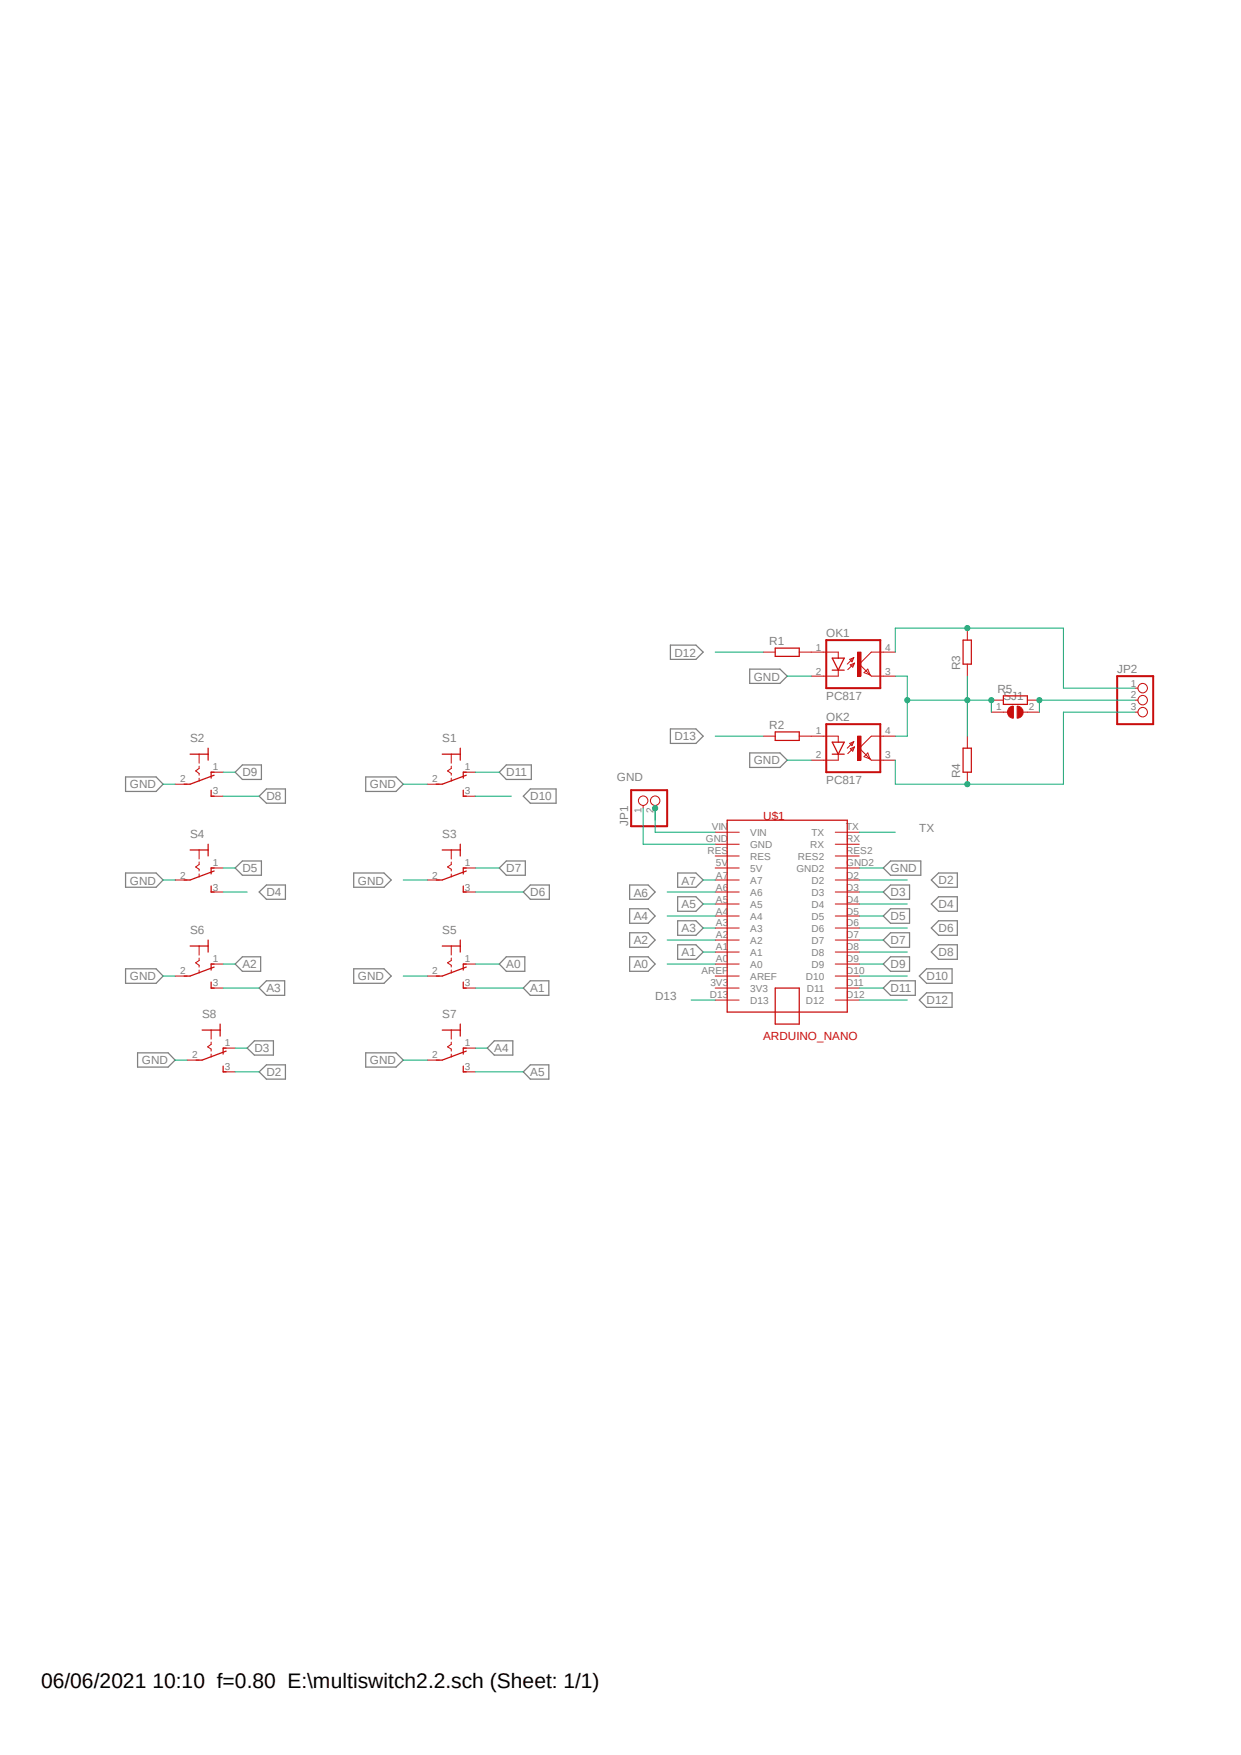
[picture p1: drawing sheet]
<svg xmlns="http://www.w3.org/2000/svg" width="210mm" height="297mm" viewBox="0 0 210 297" stroke-linecap="round" stroke-linejoin="round" font-family="sans-serif">
<path d="M21 102.8l175 80.2M196 102.8l-175 80.2" fill="none" stroke="#fff" stroke-width=".17"/>
<g fill="none" stroke="#808080" stroke-width=".21">
<path d="M113.5 109.2h4.3l1.2 1.2-1.2 1.2h-4.3zM126.9 113.2h5.1l1.2 1.2-1.2 1.3h-5.1zM21.3 131.5h5.1l1.2 1.2-1.2 1.2h-5.1zM41 129.5h3.2v2.4h-3.2l-1.2-1.2zM43.9 134.7l1.2-1.2h3.2v2.4h-3.2zM61.9 131.5h5.1l1.2 1.2-1.2 1.2h-5.1zM85.7 129.5h4.2v2.4h-4.2l-1.2-1.2zM89.7 133.5h4.4v2.4h-4.4l-1.1-1.2zM113.5 123.4h4.3l1.2 1.2-1.2 1.2h-4.3zM126.9 127.4h5.1l1.2 1.3-1.2 1.2h-5.1zM21.3 147.7h5.1l1.2 1.2-1.2 1.3h-5.1zM39.8 146.9l1.2-1.2h3.2v2.4h-3.2z"/>
<path d="M43.9 151l1.2-1.2h3.2v2.4h-3.2zM59.9 147.7h5.1l1.2 1.2-1.2 1.3h-5.1zM85.7 145.7h3.2v2.4h-3.2l-1.2-1.2zM88.6 151l1.1-1.2h3.3v2.4h-3.3zM106.6 149.8h3.1l1.2 1.2-1.2 1.2h-3.1zM106.6 153.8h3.1l1.2 1.2-1.2 1.3h-3.1zM106.6 157.9h3.1l1.2 1.2-1.2 1.2h-3.1zM114.7 147.7h3.1l1.2 1.2-1.2 1.3h-3.1zM114.7 151.8h3.1l1.2 1.2-1.2 1.2h-3.1zM114.7 155.8h3.1l1.2 1.3-1.2 1.2h-3.1zM114.7 159.9h3.1l1.2 1.2-1.2 1.2h-3.1zM149.5 151l1.2-1.2h3.2v2.4h-3.2z"/>
<path d="M149.5 155l1.2-1.2h3.2v2.5h-3.2zM149.5 146.9l1.2-1.2h5.1v2.4h-5.1zM150.7 157.9h3.2v2.4h-3.2l-1.2-1.2zM157.6 148.9l1.2-1.2h3.2v2.5h-3.2zM157.6 153l1.2-1.2h3.2v2.4h-3.2zM157.6 157.1l1.2-1.3h3.2v2.5h-3.2zM21.3 164h5.1l1.2 1.2-1.2 1.2h-5.1zM23.3 178.2h5.1l1.2 1.2-1.2 1.2h-5.1zM41 161.9h3.1v2.5h-3.1l-1.2-1.2zM43.1 176.1h3.2v2.5h-3.2l-1.3-1.2zM45.1 166h3.1v2.4h-3.1l-1.2-1.2zM59.9 164h5.1l1.2 1.2-1.2 1.2h-5.1z"/>
<path d="M61.9 178.2h5.1l1.2 1.2-1.2 1.2h-5.1zM83.7 176.1h3.1v2.5h-3.1l-1.2-1.2zM85.7 161.9h3.1v2.5h-3.1l-1.2-1.2zM89.7 166h3.2v2.4h-3.2l-1.1-1.2zM106.6 161.9h3.1l1.2 1.3-1.2 1.2h-3.1zM150.7 161.9h3.2v2.5h-3.2l-1.2-1.2zM150.7 166h4.2v2.4h-4.2l-1.2-1.2zM156.8 164h4.3v2.4h-4.3l-1.2-1.2zM156.8 168h4.3v2.5h-4.3l-1.2-1.3zM157.6 161.1l1.2-1.2h3.2v2.4h-3.2zM43.9 181.4l1.2-1.2h3.2v2.4h-3.2zM88.6 181.4l1.1-1.2h3.2v2.4h-3.2z"/>
</g>
<g fill="none" stroke="#c90d0c" stroke-width=".17">
<path d="M139.3 110.4h2.6v1M141.9 113.4v1h-2.6M143.8 111.6l.7-.3-.3 .7zM143.9 112.5l.7-.3-.3 .7zM144.5 111.3l-1.1 1.1M144.6 112.2l-1.1 1.1M146.2 113.8l.7-.6 .3 1zM149.5 110.4h-2.1l-2 2 2 2h2.1M29.6 132.7h2.1M33.7 127.6v1.6M33.7 129.7v.3l-.6 .5 .6 .4v.3M33.7 131.7v.5"/>
<path d="M35.7 134.7h2.1M35.7 130.7h2.1M72.3 132.7h2M76.4 127.6v1.6M76.4 129.7v.3l-.7 .5 .7 .4v.3M76.4 131.7v.5M78.4 134.7h2M78.4 130.7h2M29.6 148.9h2.1M33.7 143.8v1.6M33.7 145.9v.4l-.6 .4 .6 .4v.3M33.7 147.9v.5"/>
<path d="M35.7 146.9h2.1M35.7 151h2.1M72.3 148.9h2M76.4 143.8v1.6M76.4 145.9v.4l-.7 .4 .7 .4v.3M76.4 147.9v.5M78.4 146.9h2M78.4 151h2M121 140.8h4.1M121 142.9h4.1M121 144.9h4.1M121 146.9h4.1"/>
<path d="M121 148.9h4.1M121 151h4.1M121 153h4.1M121 155h4.1M121 157.1h4.1M121 159.1h4.1M141.4 140.8h4M141.4 142.9h4M141.4 144.9h4M141.4 146.9h4M141.4 148.9h4M141.4 151h4"/>
<path d="M141.4 153h4M141.4 155h4M141.4 157.1h4M141.4 159.1h4M29.6 165.2h2.1M31.7 179.4h2M33.7 160.1v1.5M33.7 162.1v.5l-.6 .3 .6 .5v.3M33.7 164.2v.5M35.7 163.2h2.1M35.7 167.2h2.1M35.7 174.3v1.6"/>
<path d="M35.7 176.4v.3l-.6 .5 .6 .3v.4M35.7 178.4v.5M37.8 177.4h2M72.3 165.2h2M72.3 179.4h2M76.4 160.1v1.5M76.4 162.1v.5l-.7 .3 .7 .5v.3M76.4 164.2v.5M76.4 174.3v1.6M76.4 176.4v.3l-.7 .5 .7 .3v.4M76.4 178.4v.5M78.4 163.2h2"/>
<path d="M78.4 167.2h2M78.4 177.4h2M121 161.1h4.1M121 163.2h4.1M121 165.2h4.1M121 167.2h4.1M121 169.2h4.1M141.4 161.1h4M141.4 163.2h4M141.4 165.2h4M141.4 167.2h4M141.4 169.2h4"/>
<path d="M37.8 181.4h2M78.4 181.4h2"/>
</g>
<g fill="none" stroke="#c90d0c" stroke-width=".21">
<path d="M140.8 111.4h2.1l-1 2zM140.8 113.4h2.1M32.2 127.6h3M35.2 126.6v2.1M35.7 133.7v1h.5M36.2 131.2l-4 1.5h-1M36.2 130.7h-.5v1M74.8 127.6h3.1M77.9 126.6v2.1M78.4 133.7v1h.5M78.9 131.2l-4.1 1.5h-1M78.9 130.7h-.5v1"/>
<path d="M123.1 138.8h20.3v32.5h-20.3zM32.2 143.8h3M35.2 142.9v2M35.2 159.1v2M35.7 149.9v1.1h.5M36.2 146.9h-.5v1M36.2 147.4l-4 1.5h-1M74.8 143.8h3.1M77.9 142.9v2M77.9 159.1v2M78.4 149.9v1.1h.5M78.9 146.9h-.5v1"/>
<path d="M78.9 147.4l-4.1 1.5h-1M32.2 160.1h3M34.2 174.3h3.1M35.7 166.2v1h.5M36.2 163.2h-.5v1M36.2 163.7l-4 1.5h-1M37.3 173.3v2M38.3 177.9l-4.1 1.5h-1M38.3 177.4h-.5v1M74.8 160.1h3.1M74.8 174.3h3.1M77.9 173.3v2"/>
<path d="M78.4 166.2v1h.5M78.9 163.2h-.5v1M78.9 177.4h-.5v1M78.9 163.7l-4.1 1.5h-1M78.9 177.9l-4.1 1.5h-1M131.2 167.2h4.1v6.1h-4.1zM37.8 180.4v1h.5M78.4 180.4v1h.5"/>
</g>
<path d="M139.8 108.3h9.2v8.2h-9.2z" fill="none" stroke="#c90d0c" stroke-width=".34"/>
<path d="M145.1 110.4h.6v4h-.6z" fill-rule="evenodd" fill="#c90d0c"/>
<g fill="none" stroke="#c90d0c" stroke-width=".17">
<path d="M137.3 110.4h2M137.3 114.4h2M145.1 110.4h.6v4h-.6zM149.5 110.4h2M149.5 114.4h2M139.3 124.6h2.6v1M141.9 127.6v1.1h-2.6M143.8 125.8l.7-.3-.3 .7zM143.9 126.7l.7-.3-.3 .7zM144.5 125.5l-1.1 1.1M144.6 126.4l-1.1 1.2M146.9 127.4l.3 1-1-.3z"/>
<path d="M149.5 124.6h-2.1l-2 2 2 2.1h2.1"/>
</g>
<path d="M140.8 125.6h2.1l-1 2zM140.8 127.6h2.1" fill="none" stroke="#c90d0c" stroke-width=".21"/>
<path d="M139.8 122.6h9.2v8.1h-9.2z" fill="none" stroke="#c90d0c" stroke-width=".34"/>
<path d="M145.1 124.6h.6v4.1h-.6z" fill-rule="evenodd" fill="#c90d0c"/>
<path d="M129.2 110.4h2M135.3 110.4h2M163.7 106.3v2M163.7 112.4v2M129.2 124.6h2M135.3 124.6h4M137.3 128.7h2M145.1 124.6h.6v4.1h-.6zM149.5 124.6h2M149.5 128.7h2M163.7 124.6v2M163.7 130.7v2" fill="none" stroke="#c90d0c" stroke-width=".17"/>
<path d="M131.2 109.7h4.1v1.4h-4.1zM163 108.3h1.4v4.1h-1.4zM131.2 123.9h4.1v1.4h-4.1zM163 126.6h1.4v4.1h-1.4z" fill="none" stroke="#c90d0c" stroke-width=".21"/>
<path d="M172.1 119.5a1.02 1.02 0 0 1 1 1 1.02 1.02 0 0 1-1 1z" fill-rule="evenodd" fill="#c90d0c"/>
<path d="M172.1 119.5a1.02 1.02 0 0 1 1 1 1.02 1.02 0 0 1-1 1z" fill="none" stroke="#c90d0c" stroke-width=".17"/>
<path d="M170.7 119.8l.3-.2 .5-.1v2a1.02 1.02 0 0 1-.9-.6 1.02 1.02 0 0 1 .1-1.1z" fill-rule="evenodd" fill="#c90d0c"/>
<g fill="none" stroke="#c90d0c" stroke-width=".17">
<path d="M167.8 118.5h2M170.7 119.8l.3-.2 .5-.1v2a1.02 1.02 0 0 1-.9-.6 1.02 1.02 0 0 1 .1-1.1zM173.9 118.5h2M192.1 118.5h.5M192.1 116.5h.5M108.8 136.3v.5M110.9 136.3v.5M167.8 120.5h2.7M173.1 120.5h2.8M192.1 120.5h.5"/>
<circle cx="193.4" cy="116.5" r=".8"/>
<circle cx="193.4" cy="118.5" r=".8"/>
<circle cx="108.8" cy="135.5" r=".8"/>
<circle cx="110.9" cy="135.5" r=".8"/>
<circle cx="193.4" cy="120.5" r=".8"/>
</g>
<path d="M169.8 117.8h4.1v1.4h-4.1z" fill="none" stroke="#c90d0c" stroke-width=".21"/>
<path d="M189.1 114.4h6.1v8.2h-6.1zM106.8 133.7h6.1v6.1h-6.1z" fill="none" stroke="#c90d0c" stroke-width=".34"/>
<g fill="none" stroke="#0dab76" stroke-width=".17">
<path d="M121 110.4h8.2M133.2 114.4h4.1M192.1 118.5h-16.2v2M27.6 132.7h2M37.8 134.7h6.1M37.8 130.7h2M68.2 132.7h4.1M80.4 134.7h6.1M80.4 130.7h4.1M108.8 136.8v6.1h12.2M133.2 128.7h4.1M27.6 148.9h2"/>
<path d="M37.8 151h4M37.8 146.9h2M68.2 148.9h4.1M80.4 151h8.2M80.4 146.9h4.1M112.9 151h8.1M112.9 155h8.1M112.9 159.1h8.1M119 148.9h2M119 153h2M119 157.1h2M145.4 148.9h8.1"/>
<path d="M145.4 151h4.1M145.4 153h8.1M145.4 155h4.1M145.4 146.9h4.1M145.4 157.1h8.1M145.4 159.1h4.1M27.6 165.2h2M29.6 179.4h2.1M37.8 163.2h2M37.8 167.2h6.1M39.8 177.4h2M68.2 165.2h4.1"/>
<path d="M68.2 179.4h4.1M80.4 177.4h2.1M80.4 163.2h4.1M80.4 167.2h8.2M112.9 163.2h8.1M119 161.1h2M145.4 161.1h8.1M145.4 163.2h4.1M145.4 165.2h8.1M145.4 167.2h4.1M145.4 169.2h8.1M39.8 181.4h4.1"/>
<path d="M80.4 181.4h8.2"/>
</g>
<circle cx="175.9" cy="118.5" r=".43" fill="#0dab76"/>
<g fill="none" stroke="#0dab76" stroke-width=".17">
<path d="M110.9 136.8v4h10.1"/>
<circle cx="175.9" cy="118.5" r=".43"/>
</g>
<circle cx="110.9" cy="136.8" r=".43" fill="#0dab76"/>
<g fill="none" stroke="#0dab76" stroke-width=".17">
<path d="M151.5 128.7v4h28.5"/>
<circle cx="110.9" cy="136.8" r=".43"/>
</g>
<circle cx="163.7" cy="132.7" r=".43" fill="#0dab76"/>
<g fill="none" stroke="#0dab76" stroke-width=".17">
<path d="M151.5 114.4h2v4.1h14.3v2M192.1 120.5h-12.1v12.2"/>
<circle cx="163.7" cy="132.7" r=".43"/>
</g>
<circle cx="167.8" cy="118.5" r=".43" fill="#0dab76"/>
<g fill="none" stroke="#0dab76" stroke-width=".17">
<path d="M153.5 118.5v6.1h-2"/>
<circle cx="167.8" cy="118.5" r=".43"/>
</g>
<circle cx="153.5" cy="118.5" r=".43" fill="#0dab76"/>
<g fill="none" stroke="#0dab76" stroke-width=".17">
<path d="M163.7 118.5v6.1"/>
<circle cx="153.5" cy="118.5" r=".43"/>
</g>
<circle cx="163.7" cy="118.5" r=".43" fill="#0dab76"/>
<g fill="none" stroke="#0dab76" stroke-width=".17">
<path d="M163.7 114.4v4.1M180 106.3h-28.5v4.1"/>
<circle cx="163.7" cy="118.5" r=".43"/>
</g>
<circle cx="163.7" cy="106.3" r=".43" fill="#0dab76"/>
<g fill="none" stroke="#0dab76" stroke-width=".17">
<path d="M180 106.3v10.2h12.1M121 124.6h8.2M145.4 140.8h6.1M117 169.2h4"/>
<circle cx="163.7" cy="106.3" r=".43"/>
</g>
<text font-size="3.6" x="6.9" y="285.7">06/06/2021 10:10 f=0.80 E:\multiswitch2.2.sch (Sheet: 1/1)</text>
<g font-size="2" fill="#808080">
<text x="139.8" y="107.8">OK1</text>
<text x="114.1" y="111.1">D12</text>
<text x="130.2" y="109.2">R1</text>
<text x="162.5" y="113.4" transform="rotate(-90 162.5 113.4)">R3</text>
<text x="189.1" y="113.9">JP2</text>
<text x="127.6" y="115.2">GND</text>
<text x="139.8" y="118.5">PC817</text>
<text x="168.8" y="117.3">R5</text>
<text x="169.8" y="118.5">SJ1</text>
<text x="32.2" y="125.6">S2</text>
<text x="74.8" y="125.6">S1</text>
<text x="114.1" y="125.3">D13</text>
<text x="130.2" y="123.4">R2</text>
<text x="139.8" y="122">OK2</text>
<text x="41" y="131.4">D9</text>
<text x="85.7" y="131.4">D11</text>
<text x="127.6" y="129.4">GND</text>
<text x="162.5" y="131.7" transform="rotate(-90 162.5 131.7)">R4</text>
<text x="22" y="133.4">GND</text>
<text x="45.1" y="135.5">D8</text>
<text x="62.6" y="133.4">GND</text>
<text x="89.7" y="135.5">D10</text>
<text x="104.4" y="132.1">GND</text>
<text x="139.8" y="132.7">PC817</text>
<text x="32.2" y="141.9">S4</text>
<text x="74.8" y="141.9">S3</text>
<text x="106.3" y="139.8" transform="rotate(-90 106.3 139.8)">JP1</text>
<text x="155.6" y="140.8">TX</text>
<text x="22" y="149.7">GND</text>
<text x="41" y="147.6">D5</text>
<text x="60.5" y="149.7">GND</text>
<text x="85.7" y="147.6">D7</text>
<text x="115.4" y="149.7">A7</text>
<text x="150.7" y="147.6">GND</text>
<text x="158.8" y="149.6">D2</text>
<text x="45.1" y="151.7">D4</text>
<text x="89.7" y="151.7">D6</text>
<text x="107.3" y="155.7">A4</text>
<text x="107.3" y="151.7">A6</text>
<text x="115.4" y="153.7">A5</text>
<text x="150.7" y="151.7">D3</text>
<text x="150.7" y="155.7">D5</text>
<text x="158.8" y="153.7">D4</text>
<text x="32.2" y="158.1">S6</text>
<text x="74.8" y="158.1">S5</text>
<text x="107.3" y="159.8">A2</text>
<text x="115.4" y="161.8">A1</text>
<text x="115.4" y="157.8">A3</text>
<text x="150.7" y="159.8">D7</text>
<text x="158.8" y="157.8">D6</text>
<text x="158.8" y="161.8">D8</text>
<text x="22" y="165.9">GND</text>
<text x="41" y="163.9">A2</text>
<text x="45.1" y="167.9">A3</text>
<text x="60.5" y="165.9">GND</text>
<text x="85.7" y="163.9">A0</text>
<text x="89.7" y="167.9">A1</text>
<text x="107.3" y="163.9">A0</text>
<text x="150.7" y="163.9">D9</text>
<text x="150.7" y="167.9">D11</text>
<text x="156.8" y="165.9">D10</text>
<text x="34.2" y="172.3">S8</text>
<text x="74.8" y="172.3">S7</text>
<text x="110.9" y="169.2">D13</text>
<text x="156.8" y="170">D12</text>
<text x="43.1" y="178.1">D3</text>
<text x="83.7" y="178.1">A4</text>
<text x="24" y="180.1">GND</text>
<text x="45.1" y="182.1">D2</text>
<text x="62.6" y="180.1">GND</text>
<text x="89.7" y="182.1">A5</text>
</g>
<g font-size="2" fill="#c90d0c">
<text x="129.2" y="138.8">U$1</text>
<text x="129.2" y="176.1">ARDUINO_NANO</text>
</g>
<g font-size="1.7" fill="#808080">
<text x="138.1" y="110.1">1</text>
<text x="149.8" y="110.1">4</text>
<text x="138.1" y="114.2">2</text>
<text x="149.8" y="114.2">3</text>
<text x="191.3" y="116.2">1</text>
<text x="191.3" y="118.2">2</text>
<text x="138.1" y="124.3">1</text>
<text x="149.8" y="124.3">4</text>
<text x="168.6" y="120.2">1</text>
<text x="174.1" y="120.2">2</text>
<text x="191.3" y="120.2">3</text>
<text x="36" y="130.4">1</text>
<text x="78.7" y="130.4">1</text>
<text x="138.1" y="128.4">2</text>
<text x="149.8" y="128.4">3</text>
<text x="30.5" y="132.4">2</text>
<text x="36" y="134.5">3</text>
<text x="73.1" y="132.4">2</text>
<text x="78.7" y="134.5">3</text>
<text x="108.6" y="137.5" transform="rotate(-90 108.6 137.5)">1</text>
<text x="110.6" y="137.5" transform="rotate(-90 110.6 137.5)">2</text>
<text x="119.5" y="142.6">GND</text>
<text x="120.4" y="140.5">VIN</text>
<text x="127" y="141.4">VIN</text>
<text x="127" y="143.5">GND</text>
<text x="137.1" y="143.5">RX</text>
<text x="137.3" y="141.4">TX</text>
<text x="143.2" y="142.6">RX</text>
<text x="143.2" y="140.5">TX</text>
<text x="30.5" y="148.7">2</text>
<text x="36" y="146.6">1</text>
<text x="73.1" y="148.7">2</text>
<text x="78.7" y="146.6">1</text>
<text x="119.7" y="144.6">RES</text>
<text x="121.2" y="146.6">5V</text>
<text x="121.2" y="148.7">A7</text>
<text x="127" y="145.5">RES</text>
<text x="127" y="147.5">5V</text>
<text x="127" y="149.6">A7</text>
<text x="134.8" y="147.5">GND2</text>
<text x="135" y="145.5">RES2</text>
<text x="137.3" y="149.6">D2</text>
<text x="143.2" y="148.7">D2</text>
<text x="143.2" y="146.6">GND2</text>
<text x="143.2" y="144.6">RES2</text>
<text x="36" y="150.7">3</text>
<text x="78.7" y="150.7">3</text>
<text x="121.2" y="150.7">A6</text>
<text x="121.2" y="152.7">A5</text>
<text x="121.2" y="154.8">A4</text>
<text x="127" y="151.6">A6</text>
<text x="127" y="153.6">A5</text>
<text x="127" y="155.7">A4</text>
<text x="137.3" y="155.7">D5</text>
<text x="137.3" y="153.6">D4</text>
<text x="137.3" y="151.6">D3</text>
<text x="143.2" y="154.8">D5</text>
<text x="143.2" y="152.7">D4</text>
<text x="143.2" y="150.7">D3</text>
<text x="121.2" y="156.8">A3</text>
<text x="121.2" y="158.8">A2</text>
<text x="121.2" y="160.8">A1</text>
<text x="127" y="157.7">A3</text>
<text x="127" y="159.7">A2</text>
<text x="127" y="161.7">A1</text>
<text x="137.3" y="161.8">D8</text>
<text x="137.3" y="159.7">D7</text>
<text x="137.3" y="157.7">D6</text>
<text x="143.2" y="160.8">D8</text>
<text x="143.2" y="158.8">D7</text>
<text x="143.2" y="156.8">D6</text>
<text x="30.5" y="164.9">2</text>
<text x="36" y="166.9">3</text>
<text x="36" y="162.9">1</text>
<text x="73.1" y="164.9">2</text>
<text x="78.7" y="166.9">3</text>
<text x="78.7" y="162.9">1</text>
<text x="118.7" y="164.9">AREF</text>
<text x="120.2" y="166.9">3V3</text>
<text x="121.2" y="162.9">A0</text>
<text x="127" y="163.7">A0</text>
<text x="127" y="165.8">AREF</text>
<text x="127" y="167.8">3V3</text>
<text x="136.4" y="165.8">D10</text>
<text x="136.5" y="167.9">D11</text>
<text x="137.3" y="163.8">D9</text>
<text x="143.2" y="166.9">D11</text>
<text x="143.2" y="164.9">D10</text>
<text x="143.2" y="162.9">D9</text>
<text x="120.1" y="169">D13</text>
<text x="127" y="169.8">D13</text>
<text x="136.4" y="169.8">D12</text>
<text x="143.2" y="169">D12</text>
<text x="32.5" y="179.1">2</text>
<text x="38.1" y="177.1">1</text>
<text x="73.1" y="179.1">2</text>
<text x="78.7" y="177.1">1</text>
<text x="38.1" y="181.1">3</text>
<text x="78.7" y="181.1">3</text>
</g>
</svg>
